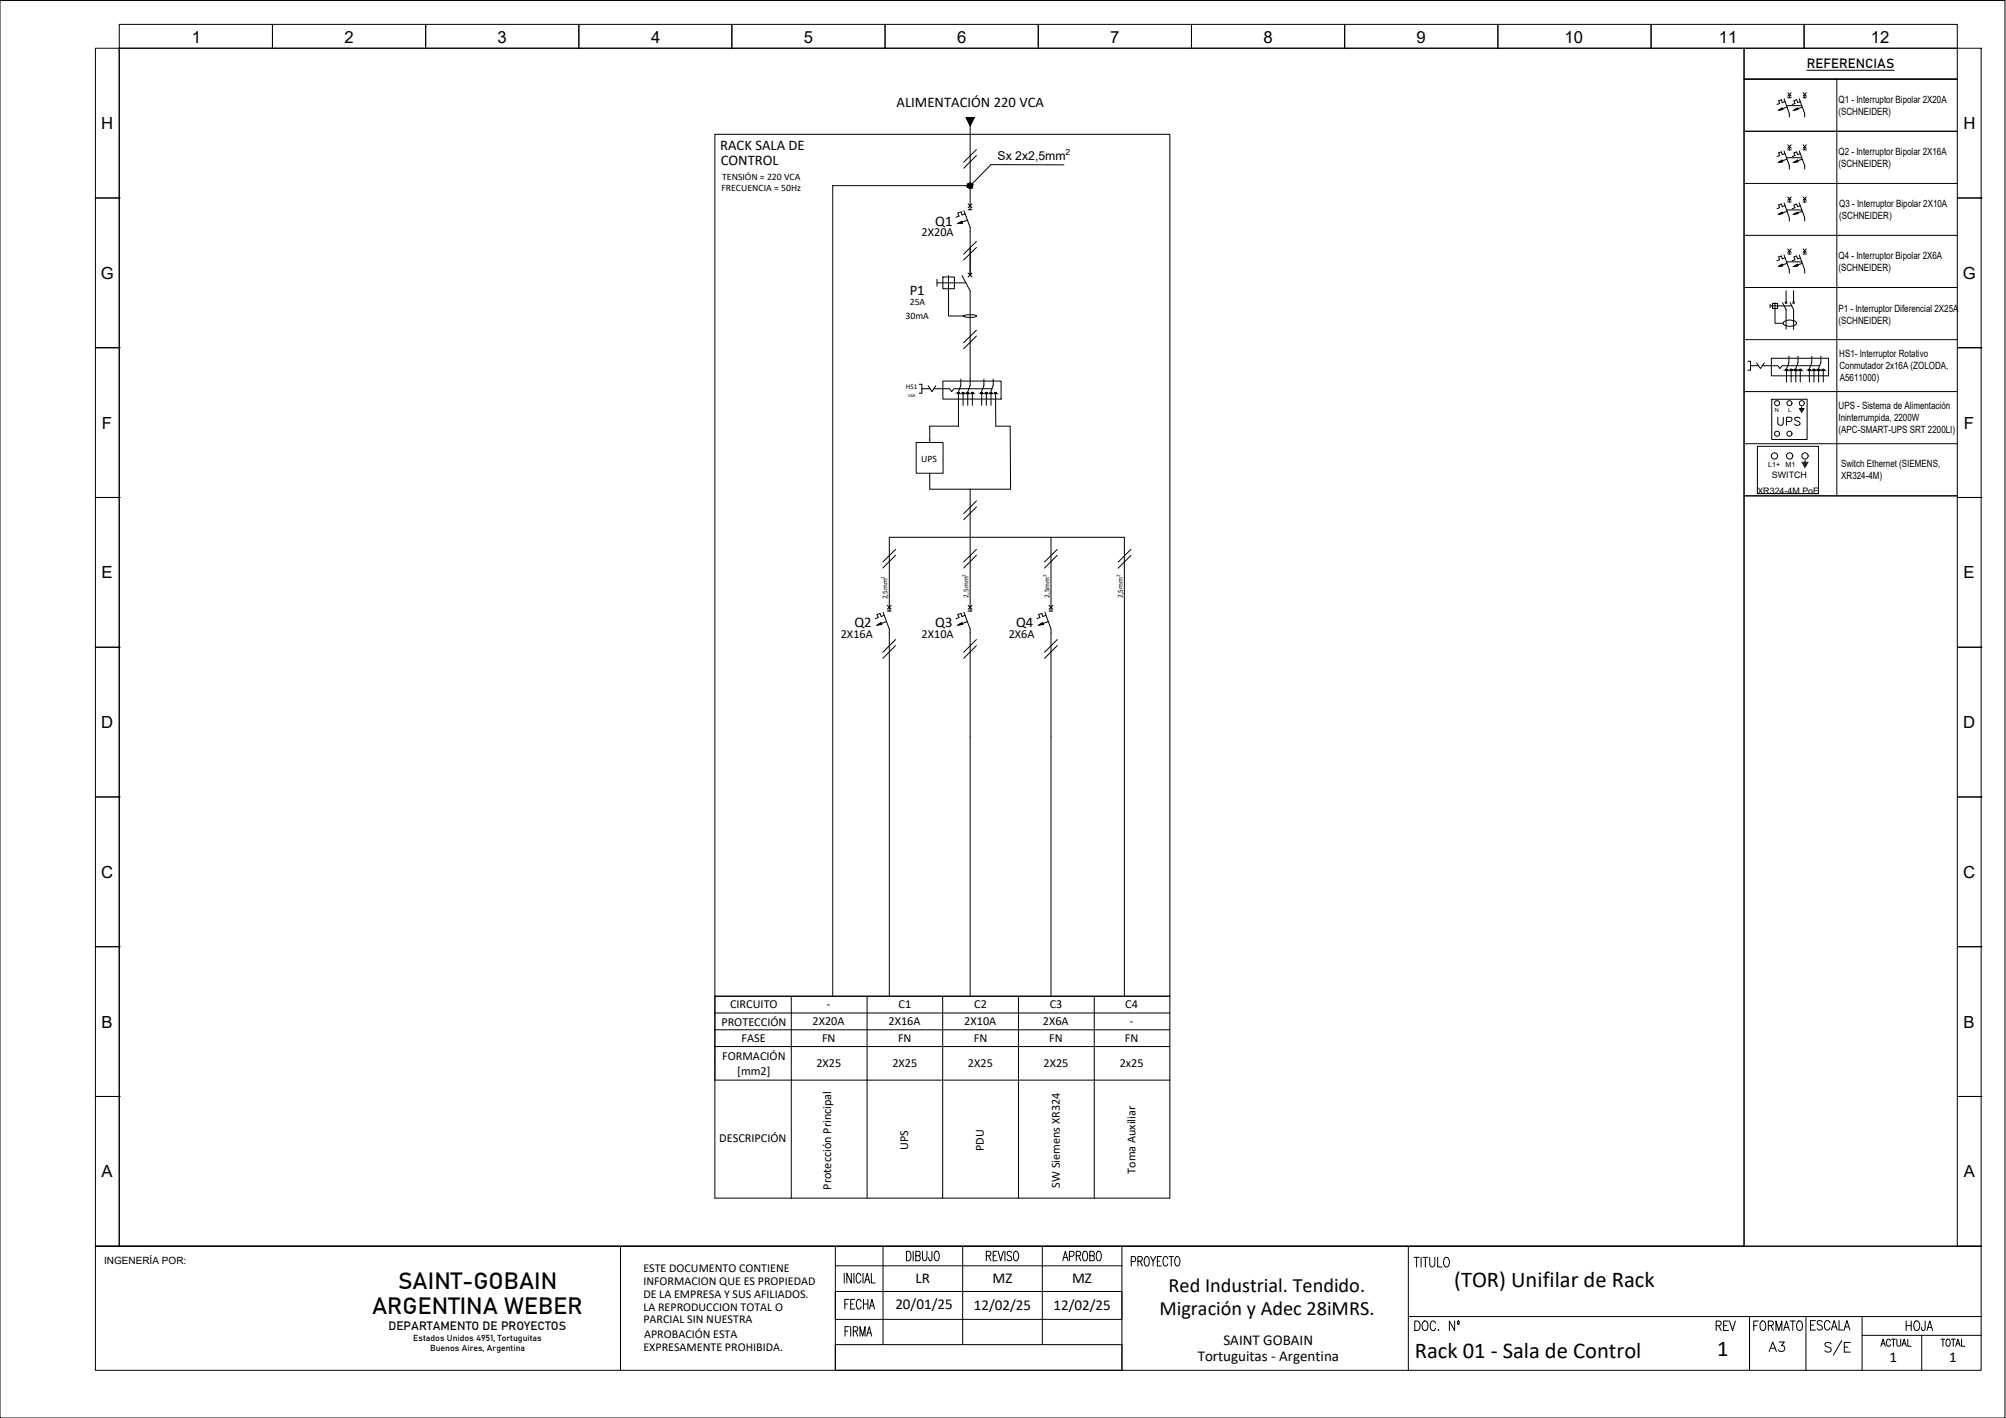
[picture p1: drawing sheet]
<svg xmlns="http://www.w3.org/2000/svg" width="420mm" height="297mm" viewBox="0 0 420 297" stroke-linecap="round" stroke-linejoin="round" font-family="sans-serif">
<!-- layer: 0 -->
<g fill="none" stroke="#000" stroke-width=".21">
<path d="M365.3 16.6h44.7M374.4 19.4l.8 .7M374.8 19.8v.7M375.2 19.4l-.8 .7M377.7 19.4l.6 .7M378 19.8v.7M378.3 19.4l-.6 .7M149.7 28.1h95.3v180.6h-95.3zM202.4 24.6h1.6l-.8 1.7zM203.2 38.9h-28.8v169.8M203.2 26.3v17.6M204.5 32.6l-2.7 2.6"/>
<path d="M204.5 31.4l-2.7 2.6M222.8 34.5h-15.2l-4.2 4.2M365.3 27.5h44.7M372.6 34l.7-.4 .1 .3zM372.6 23.1l.7-.5 .1 .3zM373.7 20.7l1.1 3.1v.7M373.7 31.6l1.1 3.1v.7M373.9 32.2l-.6 .2-.2-.6-.6 .2 .2 .6-.5 .2M373.9 21.3l-.6 .2-.2-.6-.6 .2 .2 .6-.5 .2M374.2 33h3.2M374.2 22.1h3.2M374.3 33.3l-1 .4"/>
<path d="M374.3 22.4l-1 .4M374.4 30.3l.8 .8M374.4 31.4h.8M374.4 20.5h.8M374.8 30.7v.7M375.2 30.3l-.8 .8M375.8 34l.7-.4 .1 .3zM375.8 23.1l.7-.5 .1 .3zM376.9 20.7l1.1 3.1v.7M376.9 31.6l1.1 3.1v.7M377.1 32.2l-.6 .2-.2-.6-.5 .2 .2 .6-.6 .2M377.1 21.3l-.6 .2-.2-.6-.5 .2 .2 .6-.6 .2"/>
<path d="M377.5 33.3l-1 .4M377.5 22.4l-1 .4M377.7 31.4h.6M377.7 30.3l.6 .8M377.7 20.5h.6M378 30.7v.7M378.3 30.3l-.6 .8M196.3 59.3h6M196.3 58.5v1.5M197.5 58h2.4v2.5h-2.4zM198.7 57.7v8.5h3.1M200.7 46.8l.8-.4 .1 .3z"/>
<path d="M201.5 57.7l1.7 3.2v19.8l-.5 1.4M201.9 44.1l1.3 3.6v9.9M202.1 44.8l-.6 .2-.2-.6-.7 .2 .3 .7-.7 .2M202.6 46.1l-1.1 .4M202.8 42.7l.8 .8M202.8 43.9h.8M202.8 57.2l.8 .8M203.6 42.7l-.8 .8M203.6 57.2l-.8 .8M204.5 51.8l-2.7 2.7M204.5 50.6l-2.7 2.6M372.6 44.9l.7-.4 .1 .2z"/>
<path d="M372.6 55.8l.7-.4 .1 .3zM373.7 42.5l1.1 3.1v.7M373.7 53.4l1.1 3.1v.7M373.9 43.1l-.6 .2-.2-.6-.6 .3 .2 .5-.5 .2M373.9 54l-.6 .2-.2-.6-.6 .2 .2 .6-.5 .2M374.2 44h3.2M374.2 54.8h3.2M374.3 44.3l-1 .3M374.3 55.1l-1 .4M374.4 41.3l.8 .6M374.4 42.3h.8M374.4 52.1l.8 .8"/>
<path d="M374.4 53.2h.8M374.8 41.6v.7M374.8 52.5v.7M375.2 41.3l-.8 .6M375.2 52.1l-.8 .8M375.8 44.9l.7-.4 .1 .2zM375.8 55.8l.7-.4 .1 .3zM376.9 42.5l1.1 3.1v.7M376.9 53.4l1.1 3.1v.7M377.1 43.1l-.6 .2-.2-.6-.5 .3 .2 .5-.6 .2M377.1 54l-.6 .2-.2-.6-.5 .2 .2 .6-.6 .2M377.5 44.3l-1 .3"/>
<path d="M377.5 55.1l-1 .4M377.7 42.3h.6M377.7 41.3l.6 .6M377.7 53.2h.6M377.7 52.1l.6 .8M378 41.6v.7M378 52.5v.7M378.3 41.3l-.6 .6M378.3 52.1l-.6 .8M197.5 79.8h12.2v3.8h-12.2zM201.3 79.4v1.3l-.6 1.4M201.8 66.2a3.6 3.6 0 0 1 2.8 0 3.4 3.4 0 0 1-2.8 0z"/>
<path d="M204.5 70.4l-2.7 2.7M204.5 69.2l-2.7 2.6M206.1 79.4v1.3l-.5 1.4M208 79.4v1.3l-.5 1.4M366.1 75.7h.5v1.8h-.5M366.6 76.6h1.7M367.9 76l.8 1.2 .8-1.2M369.1 76.6h3.3l.4 .6 .5-.6h1.1M370.8 64.1h4.5M370.8 63.8v.6M371 75h12v3.7h-12zM371.3 63.6h1v1h-1z"/>
<path d="M371.8 63.4v4.3h1.7M373.3 63.4l.8 1.4v4.2M373.5 67.5a2.06 2.06 0 0 1 2.8 .1 .98 .98 0 0 1-1.4 .8 1.25 1.25 0 0 1-1.4-.8zM373.9 63.2l.4 .4M374.1 60.9v2.5M374.2 77.5v2.5M374.3 63.2l-.4 .4M374.4 76.6h6.7M374.7 74.6v1.3l-.5 1.4M374.9 63.4l.8 1.4v4.2M375.2 77.5v2.5M375.5 63.2l.3 .4"/>
<path d="M375.7 60.9v2.5M375.8 63.2l-.3 .4M376.1 77.5v2.5M376.6 74.6v1.3l-.5 1.4M377.1 77.5v2.5M379 77.5v2.5M379.5 74.6v1.3l-.5 1.4M379.9 77.5v2.5M380.9 77.5v2.5M381.4 74.6v1.3l-.5 1.4M381.9 77.5v2.5M191.9 92.7h5.6v6.4h-5.6z"/>
<path d="M192.5 80.5h.6v1.9h-.6M193.1 81.4h1.7M194.4 80.8l.8 1.2 .8-1.2M195.6 81.4h3.3l.4 .6 .5-.6h1.2M200.7 82.3v7h-6v3.4M201 81.4h6.8M201.7 82.3v2.6M202.7 82.3v2.6M203.7 82.3v2.6M205.6 82.3v2.6M206.6 82.3v2.6M207.6 82.3v2.6"/>
<path d="M208.5 82.3l.1 7h3M211.6 89.3l.1 13.2h-17v-3.4M368.1 93.5h12.8v9.9h-12.8zM371.1 83.6h7.4v8.5h-7.4zM377.4 96.8h1.3M377.5 97.1h1.1M377.7 97.3h.8M377.7 97.5h.7M377.9 97.7h.3M378 97.9h.1M378.1 96.4v.5M187.6 116.3l-2.7 2.7"/>
<path d="M187.6 115.1l-2.7 2.6M203.2 102.5v25.5M204.5 116.3l-2.7 2.7M204.5 115.1l-2.7 2.6M204.5 106.2l-2.7 2.7M204.5 104.9l-2.7 2.7M220.1 112.6v15.4M221.4 116.3l-2.6 2.7M221.4 115.1l-2.6 2.6M236.9 116.4l-2.7 2.6M236.9 115.1l-2.7 2.7M183.8 130.9l.7-.4 .2 .3z"/>
<path d="M185 128.3l1.3 3.5v76.9M185.2 128.9l-.6 .2-.3-.6-.6 .2 .2 .7-.6 .2M185.7 130.2l-1.1 .4M185.8 126.8l.8 .8M185.8 128h.8M186.3 128v-15.4h49.2v96.1M186.6 126.8l-.8 .8M187.6 135.2l-2.7 2.7M187.6 134l-2.7 2.6M200.7 130.9l.8-.4 .1 .3zM201.9 128.3l1.3 3.5v76.9M202.1 128.9l-.6 .2-.2-.6-.7 .2 .3 .7-.7 .2"/>
<path d="M202.6 130.2l-1.1 .4M202.8 128h.8M202.8 126.8l.8 .8M203.6 126.8l-.8 .8M204.5 135.2l-2.7 2.7M204.5 134l-2.7 2.6M217.6 130.9l.8-.4 .1 .3zM218.9 128.3l1.2 3.5v76.9M219.1 128.9l-.7 .2-.2-.6-.6 .2 .2 .7-.6 .2M219.6 130.2l-1.2 .4M219.7 128h.8M219.7 126.8l.8 .8"/>
<path d="M220.5 126.8l-.8 .8M221.4 135.2l-2.6 2.7M221.4 134l-2.6 2.6M149.7 208.7h95.3v42.3h-95.3zM149.7 212.2h95.3M149.7 215.7h95.3M149.7 219.2h95.3M165.7 208.7v42.3M181.6 208.7v42.3M197.4 208.7v42.3M213.3 208.7v42.3M229.2 208.7v42.3"/>
<path d="M149.7 226.3h95.3"/>
<circle cx="203.2" cy="38.9" r=".53"/>
<circle cx="374.2" cy="77.5" r=".11"/>
<circle cx="375.2" cy="77.5" r=".11"/>
<circle cx="376.2" cy="77.5" r=".11"/>
<circle cx="377.1" cy="77.5" r=".11"/>
<circle cx="379" cy="77.5" r=".11"/>
<circle cx="380" cy="77.5" r=".11"/>
<circle cx="380.9" cy="77.5" r=".11"/>
<circle cx="381.9" cy="77.5" r=".11"/>
<circle cx="200.8" cy="82.3" r=".11"/>
<circle cx="201.7" cy="82.3" r=".11"/>
<circle cx="202.7" cy="82.3" r=".11"/>
<circle cx="203.7" cy="82.3" r=".11"/>
<circle cx="205.6" cy="82.3" r=".11"/>
<circle cx="206.6" cy="82.3" r=".11"/>
<circle cx="207.6" cy="82.3" r=".11"/>
<circle cx="208.6" cy="82.3" r=".11"/>
<circle cx="371.7" cy="95.5" r=".66"/>
<circle cx="372.2" cy="84.5" r=".53"/>
<circle cx="374.8" cy="84.5" r=".53"/>
<circle cx="374.8" cy="95.5" r=".66"/>
<circle cx="377.4" cy="84.5" r=".53"/>
<circle cx="378.1" cy="95.5" r=".66"/>
</g>
<g fill="#000" stroke="#000" stroke-width=".21">
<path d="M202.4 24.6h1.6l-.8 1.7zM374.1 77.5h.2zM374.1 77.6h.2zM375.1 77.5h.2zM376 77.6h.2zM377 77.6h.1zM378.9 77.6h.2zM379.9 77.5h.2zM380.8 77.6h.2zM381.8 77.6h.1zM200.7 82.3h.2zM200.7 82.5h.1z"/>
<path d="M201.6 82.3h.2zM201.6 82.5h.2zM201.7 82.5h.1zM202.6 82.3h.2zM202.6 82.5h.2zM203.5 82.4h.3zM203.6 82.2h.2zM203.6 82.5h.2zM206.5 82.3h.2zM207.5 82.3h.2zM208.4 82.3h.3z"/>
<path d="M203.1 38.4h.2zM203 38.4h.3z"/>
<path d="M203 38.4h.4zM202.9 38.4h.5z"/>
<path d="M203 39.4h.3zM203 39.4h.2z"/>
<path d="M202.9 38.4l.6 .1zM202.9 38.5h.6z"/>
<path d="M202.9 39.4h.5zM202.9 39.4h.4z"/>
<path d="M202.9 38.5l.6 .1zM202.8 38.6h.7z"/>
<path d="M202.9 39.3h.6zM202.9 39.3l.5 .1z"/>
<path d="M202.8 38.6h.8zM202.8 38.6h.8z"/>
<path d="M202.8 39.2h.7zM202.8 39.2l.7 .1z"/>
<path d="M202.7 38.6l1 .1zM202.7 38.6l1 .1z"/>
<path d="M202.7 39.1h.9zM202.7 39.1l.8 .1z"/>
<path d="M202.7 38.7l1 .1v-.1zM202.7 38.7l1 .1h-1.1z"/>
<path d="M202.6 38.8l1.1 .1zM202.6 38.8l1.1 .1z"/>
<path d="M202.6 39l1.1 .1zM202.6 39l1.1 .1z"/>
<path d="M202.7 39.1h1zM202.7 39.1h.9z"/>
<path d="M202.6 38.9h1.1zM202.6 38.9l1.1 .1z"/>
<path d="M372.8 33.9l.5-.3 .1 .3zM372.6 34l.8-.1z"/>
<path d="M372.8 22.9l.5-.3 .1 .3zM372.6 23.1l.8-.2z"/>
<path d="M376 33.9l.5-.3 .1 .3zM375.8 34l.8-.1z"/>
<path d="M376 22.9l.5-.3 .1 .3zM375.8 23.1l.8-.2z"/>
<path d="M200.9 46.7l.6-.3 .1 .3zM200.7 46.8l.9-.1z"/>
<path d="M372.8 44.7l.5-.2 .1 .2zM372.6 44.9l.8-.2z"/>
<path d="M372.8 55.7l.5-.3 .1 .3zM372.6 55.8l.8-.1z"/>
<path d="M376 44.7l.5-.2 .1 .2zM375.8 44.9l.8-.2z"/>
<path d="M376 55.7l.5-.3 .1 .3zM375.8 55.8l.8-.1z"/>
<path d="M374.1 77.4h.2zM374.1 77.4h.2z"/>
<path d="M374.1 77.4h.2zM374.1 77.4h.2z"/>
<path d="M374.1 77.4l.2 .1zM374.1 77.4l.2 .1zM374.1 77.5h.2zM374.1 77.5h.2z"/>
<path d="M374.1 77.5h.2zM374.1 77.5h.2zM374.1 77.5h.2zM374.1 77.5h.2z"/>
<path d="M374.1 77.5h.2zM374.1 77.5h.2zM374.1 77.5h.2z"/>
<path d="M374.1 77.5l.2 .1zM374.1 77.5l.2 .1zM374.1 77.6h.2zM374.1 77.6h.2z"/>
<path d="M374.1 77.6h.2zM374.1 77.6h.2zM374.1 77.6h.2zM374.1 77.6h.2z"/>
<path d="M375.1 77.4h.1zM375.1 77.4h.1zM375.1 77.4h.1zM375.1 77.4h.1z"/>
<path d="M375.1 77.4l.2 .1zM375.1 77.4l.2 .1zM375 77.5h.3z"/>
<path d="M375.1 77.6h.1zM375.1 77.6h.2z"/>
<path d="M375.1 77.6h.1zM375.1 77.6h.1z"/>
<path d="M375.1 77.6h.1zM375.1 77.6h.1z"/>
<path d="M375 77.5h.3zM375 77.5h.3zM375 77.5h.3zM375 77.5h.3z"/>
<path d="M375 77.5h.3zM375 77.5h.3zM375 77.5h.3zM375 77.5h.3z"/>
<path d="M375 77.5l.3 .1zM375 77.5l.3 .1z"/>
<path d="M376 77.6h.2zM376 77.6h.2z"/>
<path d="M376 77.6h.2zM376 77.6h.2z"/>
<path d="M376 77.4h.2zM376 77.4h.2zM376 77.4h.2zM376 77.4h.2z"/>
<path d="M376 77.4l.2 .1zM376 77.4l.2 .1zM376 77.5h.2zM376 77.5h.2z"/>
<path d="M376 77.5h.3zM376 77.5h.3zM376 77.5h.3zM376 77.5h.3z"/>
<path d="M376 77.5h.2zM376 77.5h.3z"/>
<path d="M376 77.5l.2 .1zM376 77.5l.2 .1zM376 77.6h.2z"/>
<path d="M376 77.6h.2zM376 77.6h.2z"/>
<path d="M376 77.5h.3zM376 77.5h.3z"/>
<path d="M377 77.4h.1zM377 77.4h.1z"/>
<path d="M377 77.4h.2zM377 77.4h.2z"/>
<path d="M377 77.4l.2 .1zM377 77.4l.2 .1zM377 77.5h.2zM377 77.5h.2z"/>
<path d="M377 77.5h.2zM377 77.5h.2zM377 77.5h.2zM377 77.5h.2z"/>
<path d="M377 77.5h.2zM377 77.5h.2zM377 77.5h.2zM377 77.5h.2z"/>
<path d="M377 77.5l.2 .1zM377 77.5l.2 .1zM377 77.6h.2zM377 77.6h.2z"/>
<path d="M377 77.6h.2zM377 77.6h.1zM377 77.6h.1zM377 77.6h.1z"/>
<path d="M378.9 77.4h.2zM378.9 77.4h.2z"/>
<path d="M378.9 77.4h.2zM378.9 77.4h.2z"/>
<path d="M378.9 77.4l.2 .1zM378.9 77.4l.2 .1zM378.9 77.5h.2zM378.9 77.5h.2z"/>
<path d="M378.9 77.5h.2zM378.9 77.5h.2zM378.9 77.5h.2zM378.9 77.5h.2z"/>
<path d="M378.9 77.5h.2zM378.9 77.5h.2zM378.9 77.5h.2zM378.9 77.5h.2z"/>
<path d="M378.9 77.5l.2 .1zM378.9 77.5l.2 .1zM378.9 77.6h.2zM378.9 77.6h.2z"/>
<path d="M378.9 77.6h.2zM378.9 77.6h.2zM378.9 77.6h.2zM378.9 77.6h.2z"/>
<path d="M379.9 77.4h.1zM379.9 77.4h.1zM379.9 77.4h.1zM379.9 77.4h.1z"/>
<path d="M379.9 77.4l.2 .1zM379.9 77.4l.2 .1zM379.8 77.5h.3z"/>
<path d="M379.9 77.6h.1zM379.9 77.6h.2z"/>
<path d="M379.9 77.6h.1zM379.9 77.6h.1z"/>
<path d="M379.9 77.6h.1zM379.9 77.6h.1z"/>
<path d="M379.8 77.5h.3zM379.8 77.5h.3zM379.8 77.5h.3zM379.8 77.5h.3z"/>
<path d="M379.8 77.5h.3zM379.8 77.5h.3zM379.8 77.5h.3zM379.8 77.5h.3z"/>
<path d="M379.8 77.5l.3 .1zM379.8 77.5l.3 .1z"/>
<path d="M380.9 77.4h.1zM380.8 77.4h.2zM380.8 77.4h.2zM380.8 77.4h.2z"/>
<path d="M380.8 77.4l.2 .1zM380.8 77.4l.2 .1z"/>
<path d="M380.8 77.6h.2zM380.8 77.6h.2z"/>
<path d="M380.8 77.6h.2zM380.8 77.6h.2z"/>
<path d="M380.8 77.5h.2zM380.8 77.5h.2z"/>
<path d="M380.8 77.5h.2zM380.8 77.5h.2zM380.8 77.5h.2zM380.8 77.5h.2z"/>
<path d="M380.8 77.5h.2zM380.8 77.5h.2zM380.8 77.5h.2zM380.8 77.5h.2z"/>
<path d="M380.8 77.5h.2zM380.8 77.5l.2 .1zM380.8 77.6h.2z"/>
<path d="M381.8 77.4h.1zM381.8 77.4h.1z"/>
<path d="M381.8 77.4h.2zM381.8 77.4h.2z"/>
<path d="M381.8 77.4l.2 .1zM381.8 77.4l.2 .1zM381.8 77.5h.2zM381.8 77.5h.2z"/>
<path d="M381.8 77.5h.2zM381.8 77.5h.2zM381.8 77.5h.2zM381.8 77.5h.2z"/>
<path d="M381.8 77.5h.2zM381.8 77.5h.2zM381.8 77.5h.2zM381.8 77.5h.2z"/>
<path d="M381.8 77.5l.2 .1zM381.8 77.5l.2 .1zM381.8 77.6h.2zM381.8 77.6h.2z"/>
<path d="M381.8 77.6h.2zM381.8 77.6h.1zM381.8 77.6h.1zM381.8 77.6h.1z"/>
<path d="M200.7 82.2h.1zM200.7 82.2h.1z"/>
<path d="M200.7 82.2h.1zM200.7 82.2h.1zM200.7 82.2h.1zM200.7 82.2h.1z"/>
<path d="M200.7 82.2l.2 .1zM200.7 82.2l.2 .1zM200.6 82.3h.3z"/>
<path d="M200.7 82.4h.1zM200.7 82.4h.2z"/>
<path d="M200.7 82.4l.1 .1zM200.7 82.4l.1 .1zM200.7 82.5h.1z"/>
<path d="M200.6 82.3h.3zM200.6 82.3h.3zM200.6 82.3h.3zM200.6 82.3h.3z"/>
<path d="M200.6 82.3l.3 .1zM200.6 82.3l.3 .1zM200.6 82.4h.3zM200.6 82.4h.3z"/>
<path d="M200.6 82.4h.3zM200.6 82.4h.3z"/>
<path d="M201.7 82.2h.1zM201.7 82.2h.1z"/>
<path d="M201.7 82.2h.1zM201.6 82.2h.2zM201.6 82.2h.2zM201.6 82.2h.2z"/>
<path d="M201.6 82.2l.2 .1zM201.6 82.2l.2 .1zM201.6 82.3h.2z"/>
<path d="M201.6 82.4h.2zM201.6 82.4h.2z"/>
<path d="M201.6 82.4l.2 .1zM201.6 82.4l.2 .1zM201.6 82.5h.2z"/>
<path d="M201.6 82.3h.2zM201.6 82.3h.2zM201.6 82.3h.2zM201.6 82.3h.2z"/>
<path d="M201.6 82.3l.2 .1zM201.6 82.3l.2 .1zM201.6 82.4h.2zM201.6 82.4h.2z"/>
<path d="M201.6 82.4h.2zM201.6 82.4h.2z"/>
<path d="M202.6 82.2h.2zM202.6 82.2h.2z"/>
<path d="M202.6 82.2h.2zM202.6 82.2h.2zM202.6 82.2h.2zM202.6 82.2h.2z"/>
<path d="M202.6 82.2l.2 .1zM202.6 82.2l.2 .1zM202.6 82.3h.2z"/>
<path d="M202.6 82.4h.2zM202.6 82.4h.2z"/>
<path d="M202.6 82.4l.2 .1zM202.6 82.4l.2 .1zM202.6 82.5h.2z"/>
<path d="M202.6 82.3h.2zM202.6 82.3h.2zM202.6 82.3h.2zM202.6 82.3h.2z"/>
<path d="M202.6 82.3l.2 .1zM202.6 82.3l.2 .1zM202.6 82.4h.2zM202.6 82.4h.2z"/>
<path d="M202.6 82.4h.2zM202.6 82.4h.2z"/>
<path d="M203.6 82.2h.2zM203.6 82.2h.2zM203.6 82.2h.2zM203.6 82.2h.2zM203.6 82.2h.2z"/>
<path d="M203.6 82.2l.2 .1zM203.6 82.2l.2 .1zM203.6 82.3h.2zM203.6 82.3h.2z"/>
<path d="M203.6 82.4h.2zM203.6 82.4h.2z"/>
<path d="M203.6 82.4l.2 .1zM203.6 82.4l.2 .1zM203.6 82.5h.2zM203.6 82.5h.2z"/>
<path d="M203.6 82.3h.2zM203.6 82.3h.2zM203.5 82.3h.3zM203.5 82.3h.3z"/>
<path d="M203.5 82.3l.3 .1zM203.5 82.3l.3 .1zM203.5 82.4h.3z"/>
<path d="M203.6 82.4h.2zM203.6 82.4h.2z"/>
<path d="M205.6 82.2h.1zM205.5 82.2h.2zM205.5 82.2h.2zM205.5 82.2h.2z"/>
<path d="M205.5 82.2l.2 .1zM205.5 82.2l.2 .1zM205.5 82.3h.2zM205.5 82.3h.2z"/>
<path d="M205.5 82.4l.2 .1zM205.5 82.4l.2 .1z"/>
<path d="M205.5 82.5h.2zM205.5 82.5h.2z"/>
<path d="M205.5 82.3h.2zM205.5 82.3h.2zM205.5 82.3h.2zM205.5 82.3h.2z"/>
<path d="M205.5 82.3l.2 .1zM205.5 82.3l.2 .1zM205.5 82.4h.2zM205.5 82.4h.2z"/>
<path d="M205.5 82.4h.2zM205.5 82.4h.2z"/>
<path d="M205.5 82.4h.2zM205.5 82.4h.2z"/>
<path d="M206.5 82.2h.2zM206.5 82.2h.2zM206.5 82.2h.2zM206.5 82.2h.2z"/>
<path d="M206.5 82.2l.2 .1zM206.5 82.2l.2 .1zM206.5 82.3h.2z"/>
<path d="M206.5 82.4h.2zM206.5 82.4h.2z"/>
<path d="M206.5 82.4l.2 .1zM206.5 82.4l.2 .1z"/>
<path d="M206.5 82.5h.2zM206.5 82.5h.1z"/>
<path d="M206.5 82.3h.2zM206.5 82.3h.2zM206.5 82.3h.2zM206.5 82.3h.2z"/>
<path d="M206.5 82.3l.2 .1zM206.5 82.3l.2 .1zM206.5 82.4h.2zM206.5 82.4h.2z"/>
<path d="M206.5 82.4h.2zM206.5 82.4h.2z"/>
<path d="M207.5 82.2h.1zM207.5 82.2h.1zM207.5 82.2h.1zM207.5 82.2h.1z"/>
<path d="M207.5 82.2l.2 .1zM207.5 82.2l.2 .1zM207.4 82.3h.3z"/>
<path d="M207.5 82.4h.1zM207.5 82.4h.2z"/>
<path d="M207.5 82.4l.1 .1zM207.5 82.4l.1 .1z"/>
<path d="M207.5 82.5h.1zM207.5 82.5h.1z"/>
<path d="M207.4 82.3h.3zM207.4 82.3h.3zM207.4 82.3h.3zM207.4 82.3h.3z"/>
<path d="M207.4 82.3l.3 .1zM207.4 82.3l.3 .1zM207.4 82.4h.3zM207.4 82.4h.3z"/>
<path d="M207.4 82.4h.3zM207.4 82.4h.3z"/>
<path d="M208.5 82.2h.1zM208.4 82.2h.2zM208.4 82.2h.2zM208.4 82.2h.2z"/>
<path d="M208.4 82.2l.3 .1zM208.4 82.2l.3 .1zM208.4 82.3h.3z"/>
<path d="M208.4 82.4h.2zM208.4 82.4h.3z"/>
<path d="M208.4 82.4l.2 .1zM208.4 82.4l.2 .1z"/>
<path d="M208.4 82.5h.2zM208.4 82.5h.2z"/>
<path d="M208.4 82.3h.3zM208.4 82.3h.3zM208.4 82.3h.3zM208.4 82.3h.3z"/>
<path d="M208.4 82.3l.3 .1zM208.4 82.3l.3 .1zM208.4 82.4h.3zM208.4 82.4h.3z"/>
<path d="M208.4 82.4h.3zM208.4 82.4h.3z"/>
<path d="M184 130.8l.5-.3 .2 .3zM183.8 130.9l.9-.1z"/>
<path d="M200.9 130.8l.6-.3 .1 .3zM200.7 130.9l.9-.1z"/>
<path d="M217.8 130.8l.6-.3 .1 .3zM217.6 130.9l.9-.1z"/>
</g>
<!-- layer: Rotulo (interiores) -->
<g fill="none" stroke="#000" stroke-width=".21">
<path d="M365.3 16.6h44.7M384.7 16.6v87.3M365.3 27.5h44.7M365.3 38.4h44.7M365.3 49.3h44.7M365.3 71.1h44.7M365.3 60.2h44.7M365.3 82h44.7M365.3 92.9h44.7M365.3 103.9h44.7M20 261.1h395v25.9h-395zM130 261.1v25.9"/>
<path d="M175 270.5h60v5.9h-60zM175 261.1v25.9M175 265.2h60M185 261.1v20.6M201.6 261.1v20.6M218.3 261.1v20.6M235 261.1v25.9M295 275.8h120M295 261.1v25.9M366.4 275.8v11.2M378.2 275.8v11.2M390 279.7h25"/>
<path d="M390 275.8v11.2M402.5 279.7v7.3M175 281.7h60v5.3h-60z"/>
</g>
<!-- layer: Rotulo (texto) -->
<g fill="none" stroke="#000" stroke-width=".21">
<path d="M176.8 266.7v2.1M177 273.2h.5M177 278.8h.5M177.8 272.2h-.8v2M177.9 277.9h-.9v2M178.2 273.2h.5M178.2 277.9v2M178.3 266.7v2.1l-.9-2.1v2.1M178.7 278.8h.8l.2-.3-.2-.5-.8-.1v2M178.9 266.7v2.1M179 272.2h-.8v2h.8M179.2 278.8l.5 1.1"/>
<path d="M180.1 279.9v-2l.6 2 .5-2v2M180.3 267.2l-.3-.5h-.3a1.48 1.48 0 0 0 0 2.1h.3l.3-.5M180.4 272.7l-.4-.5a.65 .65 0 0 0-.6 .8l.1 .7a.47 .47 0 0 0 .4 .5 .47 .47 0 0 0 .5-.5M180.8 266.7v2.1M180.8 273.2h1M180.8 272.2v2M181.1 268.8l.6-2.1 .5 2.1M181.3 268.1h.7M181.5 279.9l.6-2 .5 2M181.7 279.2h.7M181.8 272.2v2M182.1 274.2l.5-2 .6 2"/>
<path d="M182.3 273.5h.7M182.5 266.7v2.1h.8M189.9 262.1h.4a1.26 1.26 0 0 1 0 2h-.4zM191.3 262.1v2M191.8 263h.8l.1-.3-.1-.5-.8-.1v2h.6a.57 .57 0 0 0 .4-.5 .57 .57 0 0 0-.4-.6M193.2 262.1v1.5a.47 .47 0 0 0 .2 .4 .47 .47 0 0 0 .5 0l.2-.4v-1.5M195.2 262.1v1.8l-.3 .2-.2-.1-.2-.6M196 262.2l.1-.1a1.07 1.07 0 0 1 .5 1.7l-.3 .3a1.12 1.12 0 0 1-.3-1.9zM206.6 263h.8l.2-.3-.1-.4-.3-.2h-.6v2M207.1 263l.5 1.1M208 263h.5M208.9 262.1h-.9v2h.9"/>
<path d="M209.1 262.1l.5 2 .5-2M210.5 262.1v2M211.9 262.4a.48 .48 0 0 0-.8-.2 .48 .48 0 0 0 .1 .8l.4 .2a.5 .5 0 0 1 .2 .8 .5 .5 0 0 1-.9-.2M212.6 262.2l.1-.1a1.12 1.12 0 0 1 .4 1.9l-.2 .1a1.12 1.12 0 0 1-.3-1.9zM222.6 264.1l.5-2 .6 2M222.8 263.4h.7M224 263.2h.6l.4-.4a.52 .52 0 0 0-.4-.7h-.6v2M225.4 263h.6l.3-.1 .1-.4-.2-.3-.8-.1v2M225.9 263l.5 1.1M227 262.2l.2-.1a1.07 1.07 0 0 1 .5 1.7l-.3 .3a.95 .95 0 0 1-.6-1.5zM228.3 263h.6a.49 .49 0 0 0 .3-.4 .49 .49 0 0 0-.3-.5h-.6v2h.6l.3-.2v-.6l-.3-.3M229.9 262.2l.4-.1a1.44 1.44 0 0 1 0 2 .87 .87 0 0 1-.7-1.2z"/>
<path d="M236.9 264.3l.8-.1 .2-.3-.2-.6-.8-.1v2M238.3 264.2l.8-.1 .2-.3-.2-.5-.8-.1v2M238.8 264.2l.5 1M239.9 263.3l.2-.1a1.1 1.1 0 0 1 .5 1.8l-.1 .1a.57 .57 0 0 1-.7-.1 .57 .57 0 0 1-.2-.6v-.4zM241 263.2l.5 1v1M242.1 263.2l-.6 1M242.4 264.2h.5M243.2 263.2h-.8v2h.8M244.6 263.7a.47 .47 0 0 0-.5-.5 .47 .47 0 0 0-.4 .5v1a.47 .47 0 0 0 .4 .5 .47 .47 0 0 0 .5-.5M244.9 263.2h.9M245.3 263.2v2M246.3 263.3l.2-.1a1.12 1.12 0 0 1 .3 1.9l-.1 .1a1.12 1.12 0 0 1-.4-1.9z"/>
<path d="M296.2 263.4h1.1M296.3 276.7a1.06 1.06 0 0 1 1.2 .7 1.06 1.06 0 0 1-.4 1.2l-.8 .1zM296.7 263.4v2M297.6 263.4v2M298 263.4h1.1M298.2 276.8a.61 .61 0 0 1 .7 .1 .61 .61 0 0 1 .2 .6v.4a.63 .63 0 0 1-.6 .8 .63 .63 0 0 1-.6-.8v-.7zM298.5 263.4v2M299.5 263.4v1.4a.53 .53 0 0 0 .2 .5 .53 .53 0 0 0 .6 0l.2-.5v-1.4M300.7 277.2a.59 .59 0 0 0-.7-.5 .59 .59 0 0 0-.4 .8v.4a.59 .59 0 0 0 .4 .8 .59 .59 0 0 0 .7-.5M301.1 263.4v2h.9M301.3 278.5v.2zM302.6 263.5l.2-.1a.97 .97 0 0 1 .7 1.5 .53 .53 0 0 1-.5 .5 .53 .53 0 0 1-.6-.5l-.1-.8z"/>
<path d="M304.7 276.7v2l-1.1-2v2M305.3 277.4h.3M305.3 276.8l.1-.1a.31 .31 0 0 1 .2 .3 .31 .31 0 0 1-.2 .3zM367.3 277.7h.6M368.3 276.7h-1v2M368.9 276.8l.2-.1a.86 .86 0 0 1 .7 1.2 .62 .62 0 0 1-.6 .8 .62 .62 0 0 1-.6-.8 1.16 1.16 0 0 1 .3-1.1zM370.4 277.7l.9-.1 .1-.3-.1-.5-.9-.1v2M370.9 277.7l.5 1M372 278.7v-2l.6 2 .6-2v2M373.6 278.7l.6-2 .6 2M373.8 278.1h.8M374.9 276.7h1.1"/>
<path d="M375.5 276.7v2M394 282l.4-1.5 .5 1.5M394.1 281.5h.6M396 280.9a.46 .46 0 0 0-.6-.4 .46 .46 0 0 0-.3 .6v.4a.46 .46 0 0 0 .3 .5 .46 .46 0 0 0 .6-.3M396.6 280.5v1.5M397.3 280.5v1.3l.3 .2h.3l.2-.4v-1.1M398.4 282l.4-1.5 .5 1.5M399.6 280.5v1.5h.7M407 280.5v1.5M407.8 280.6l.1-.1a.82 .82 0 0 1 .7 .6 .82 .82 0 0 1-.3 .9h-.2a.82 .82 0 0 1-.6-.6 .82 .82 0 0 1 .3-.8zM408.7 280.5h.8M409.1 280.5v1.5"/>
<path d="M409.6 282l.5-1.5 .4 1.5M409.8 281.5h.6M410.8 280.5v1.5h.7"/>
</g>
<!-- layer: Rotulo (Exterior) -->
<g fill="none" stroke="#000" stroke-width=".21">
<path d="M20 10.1h5v31.4h-5zM25 5.1h32.1v5h-32.1zM25 10.1h340.3v251h-340.3zM57.1 5.1h32.1v5h-32.1zM89.2 5.1h32v5h-32zM121.2 5.1h32.1v5h-32.1zM153.3 5.1h32.1v5h-32.1zM185.4 5.1h32.1v5h-32.1zM217.5 5.1h32.1v5h-32.1zM249.6 5.1h32v5h-32zM281.6 5.1h32.1v5h-32.1zM313.7 5.1h32.1v5h-32.1z"/>
<path d="M345.8 5.1h32.1v5h-32.1zM365.3 16.6h44.7M377.9 5.1h32.1v5h-32.1zM378.4 14.7h18.3M410 10.1h5v31.4h-5zM410 10.1h-44.7v251M20 41.5h5v31.3h-5zM25 41.5h.1M410 41.5h5v31.3h-5zM415 41.5h.1M20 72.8h5v31.4h-5zM25 72.8h.1"/>
<path d="M410 72.8h5v31.4h-5zM415 72.8h.1M20 104.2h5v31.4h-5zM25 104.2h.1M410 104.2h5v31.4h-5zM415 104.2h.1M20 135.6h5v31.3h-5zM25 135.6h.1M410 135.6h5v31.3h-5zM415 135.6h.1M20 166.9h5v31.4h-5zM25 166.9h.1"/>
<path d="M410 166.9h5v31.4h-5zM415 166.9h.1M20 198.3h5v31.4h-5zM25 198.3h.1M410 198.3h5v31.4h-5zM415 198.3h.1M20 229.7h5v31.4h-5zM25 229.7h.1M410 229.7h5v31.4h-5zM415 229.7h.1M20 261.1h395"/>
</g>
<!-- layer: Rotulo (Hoja) -->
<path d="M0 .1h419.9v296.9h-419.9z" fill="none" stroke="#000" stroke-width=".21"/>
<text font-size="6.2" x="381" y="285">S/E</text>
<g font-size="5.3">
<text x="358.1" y="280.1">REV</text>
<text x="397.9" y="280.1">HOJA</text>
<text x="369.4" y="284.3">A3</text>
</g>
<g font-size="4.9">
<text x="371.1" y="90.3">UPS</text>
<text x="77.9" y="275.2">ARGENTINA WEBER</text>
<text x="83.4" y="270.1">SAINT-GOBAIN</text>
<text x="377.8" y="279.8">ESCALA</text>
</g>
<g font-size="4.7">
<text x="304.6" y="269.6">(TOR) Unifilar de Rack</text>
<text x="296.3" y="284.4">Rack 01 - Sala de Control</text>
<text x="359.7" y="284.1">1</text>
</g>
<g font-size="4.3">
<text x="242.8" y="275.4">Migración y Adec 28iMRS.</text>
<text x="244.8" y="270.7">Red Industrial. Tendido.</text>
</g>
<g font-size="3.5">
<text x="40.2" y="8.9">1</text>
<text x="72.2" y="8.9">2</text>
<text x="104.2" y="8.9">3</text>
<text x="136.4" y="8.9">4</text>
<text x="168.4" y="8.9">5</text>
<text x="200.5" y="8.9">6</text>
<text x="232.5" y="8.9">7</text>
<text x="264.6" y="8.9">8</text>
<text x="296.7" y="8.9">9</text>
<text x="327.7" y="8.9">10</text>
<text x="360" y="8.9">11</text>
<text x="391.9" y="8.9">12</text>
<text x="21.2" y="27">H</text>
<text x="411.2" y="27">H</text>
<text x="21.1" y="58.4">G</text>
<text x="411.1" y="58.4">G</text>
<text x="21.3" y="89.8">F</text>
<text x="411.4" y="89.8">F</text>
<text x="21.3" y="121.1">E</text>
<text x="411.3" y="121.1">E</text>
<text x="21.2" y="152.5">D</text>
<text x="411.2" y="152.5">D</text>
<text x="21.2" y="183.9">C</text>
<text x="411.2" y="183.9">C</text>
<text x="21.3" y="215.3">B</text>
<text x="411.3" y="215.3">B</text>
<text x="21.3" y="246.6">A</text>
<text x="411.3" y="246.6">A</text>
</g>
<g font-size="3.2">
<text x="191.8" y="268.8">LR</text>
<text x="207.9" y="268.8">MZ</text>
<text x="224.5" y="268.8">MZ</text>
<text x="187.5" y="274.3">20/01/25</text>
<text x="204" y="274.5">12/02/25</text>
<text x="220.6" y="274.5">12/02/25</text>
<text x="256.2" y="281.8">SAINT GOBAIN</text>
<text x="250.9" y="285.1">Tortuguitas - Argentina</text>
<text x="395.7" y="285.2">1</text>
<text x="408.2" y="285.2">1</text>
</g>
<g font-size="3.1">
<text x="187.8" y="22.4">ALIMENTACIÓN 220 VCA</text>
<text x="150.8" y="31.4">RACK SALA DE</text>
<text x="151" y="34.7">CONTROL</text>
<text x="195.9" y="47.3">Q1</text>
<text x="190.5" y="61.8">P1</text>
<text x="178.9" y="131.4">Q2</text>
<text x="195.9" y="131.4">Q3</text>
<text x="212.8" y="131.4">Q4</text>
</g>
<text font-size="2.8" x="378.4" y="14.2">REFERENCIAS</text>
<g font-size="2.6">
<text x="209" y="33.6">Sx 2x2,5mm</text>
<text x="193" y="49.5">2X20A</text>
<text x="176.1" y="133.5">2X16A</text>
<text x="193" y="133.5">2X10A</text>
<text x="211.3" y="133.5">2X6A</text>
<text x="151.1" y="215">PROTECCIÓN</text>
<text x="152.9" y="211.2">CIRCUITO</text>
<text x="170.2" y="214.7">2X20A</text>
<text x="173.2" y="211.2">-</text>
<text x="186.1" y="214.7">2X16A</text>
<text x="188.2" y="211.2">C1</text>
<text x="202" y="214.7">2X10A</text>
<text x="204" y="211.2">C2</text>
<text x="218.4" y="214.7">2X6A</text>
<text x="219.9" y="211.2">C3</text>
<text x="235.7" y="211.2">C4</text>
<text x="236.6" y="214.7">-</text>
<text x="155.3" y="218.3">FASE</text>
<text x="172.2" y="218.3">FN</text>
<text x="188.1" y="218.3">FN</text>
<text x="204" y="218.3">FN</text>
<text x="219.8" y="218.3">FN</text>
<text x="235.6" y="218.2">FN</text>
<text x="151.3" y="222">FORMACIÓN</text>
<text x="154.4" y="225.2">[mm2]</text>
<text x="171" y="223.4">2X25</text>
<text x="186.9" y="223.5">2X25</text>
<text x="202.7" y="223.4">2X25</text>
<text x="218.6" y="223.4">2X25</text>
<text x="234.5" y="223.5">2x25</text>
<text x="150.7" y="239.3">DESCRIPCIÓN</text>
<text x="190.2" y="240.9" transform="rotate(-90 190.2 240.9)">UPS</text>
<text x="206" y="241.1" transform="rotate(-90 206 241.1)">PDU</text>
<text x="237.8" y="245.9" transform="rotate(-90 237.8 245.9)">Toma Auxiliar</text>
<text x="174.1" y="249.2" transform="rotate(-90 174.1 249.2)">Protección Principal</text>
<text x="222" y="248.8" transform="rotate(-90 222 248.8)">SW Siemens XR324</text>
</g>
<g font-size="2.5">
<text x="134.7" y="266.5">ESTE DOCUMENTO CONTIENE</text>
<text x="134.7" y="269.2">INFORMACION QUE ES PROPIEDAD</text>
<text x="134.7" y="271.9">DE LA EMPRESA Y SUS AFILIADOS.</text>
<text x="134.7" y="274.6">LA REPRODUCCION TOTAL O</text>
<text x="81.4" y="278.6">DEPARTAMENTO DE PROYECTOS</text>
<text x="134.7" y="277.2">PARCIAL SIN NUESTRA</text>
<text x="134.9" y="280.4">APROBACIÓN ESTA</text>
<text x="134.7" y="283.1">EXPRESAMENTE PROHIBIDA.</text>
</g>
<g font-size="2.1">
<text x="385.1" y="24">(SCHNEIDER)</text>
<text x="385.1" y="21.5">Q1 - Interruptor Bipolar 2X20A</text>
<text x="385.1" y="34.9">(SCHNEIDER)</text>
<text x="385.1" y="32.4">Q2 - Interruptor Bipolar 2X16A</text>
<text x="385.2" y="43.3">Q3 - Interruptor Bipolar 2X10A</text>
<text x="385.2" y="45.9">(SCHNEIDER)</text>
<text x="385.1" y="56.7">(SCHNEIDER)</text>
<text x="385.1" y="54.2">Q4 - Interruptor Bipolar 2X6A</text>
<text x="385.1" y="65.3">P1 - Interruptor Diferencial 2X25A</text>
<text x="385.1" y="67.8">(SCHNEIDER)</text>
<text x="385.2" y="74.8">HS1- Interruptor Rotativo</text>
<text x="385.3" y="77.4">Conmutador 2x16A (ZOLODA,</text>
<text x="385.4" y="79.9">A5611000)</text>
<text x="385.1" y="88.1">Ininterrumpida, 2200W</text>
<text x="385.1" y="85.6">UPS - Sistema de Alimentación</text>
<text x="385.1" y="90.7">(APC-SMART-UPS SRT 2200LI)</text>
<text x="385.6" y="97.9">Switch Ethernet (SIEMENS,</text>
<text x="385.7" y="100.4">XR324-4M)</text>
<text x="21.8" y="264.8">INGENERÍA POR:</text>
</g>
<g font-size="2">
<text x="151.1" y="39.9">FRECUENCIA = 50Hz</text>
<text x="151.3" y="37.8">TENSIÓN = 220 VCA</text>
<text x="190.5" y="64">25A</text>
<text x="189.7" y="66.9">30mA</text>
<text x="193" y="96.8">UPS</text>
</g>
<g font-size="1.9">
<text x="371.1" y="100.2">SWITCH</text>
<text x="368.1" y="103.4">XR324-4M PoE</text>
</g>
<g font-size="1.8">
<text x="223.1" y="32.5">2</text>
<text x="86.6" y="280.9">Estados Unidos 4951, Tortuguitas</text>
<text x="90.1" y="283.1">Buenos Aires, Argentina</text>
</g>
<g font-size="1.5">
<text x="189.7" y="81.5">HS1</text>
<text x="370.3" y="97.8">L1+</text>
<text x="374" y="97.8">M1</text>
<text x="185.9" y="125.5" transform="rotate(-90 185.9 125.5)">2,5mm</text>
<text x="202.8" y="125.2" transform="rotate(-90 202.8 125.2)">2,5mm</text>
<text x="219.8" y="125.3" transform="rotate(-90 219.8 125.3)">2,5mm</text>
<text x="235.2" y="125.3" transform="rotate(-90 235.2 125.3)">2,5mm</text>
</g>
<g font-size="1.2">
<text x="371.7" y="86.3">N</text>
<text x="374.6" y="86.3">L</text>
</g>
<g font-size="1.1">
<text x="185.3" y="121.2" transform="rotate(-90 185.3 121.2)">2</text>
<text x="202.2" y="120.8" transform="rotate(-90 202.2 120.8)">2</text>
<text x="219.2" y="120.9" transform="rotate(-90 219.2 120.9)">2</text>
<text x="234.6" y="120.9" transform="rotate(-90 234.6 120.9)">2</text>
</g>
<text font-size="1" x="190.2" y="83.1">16A</text>
</svg>
